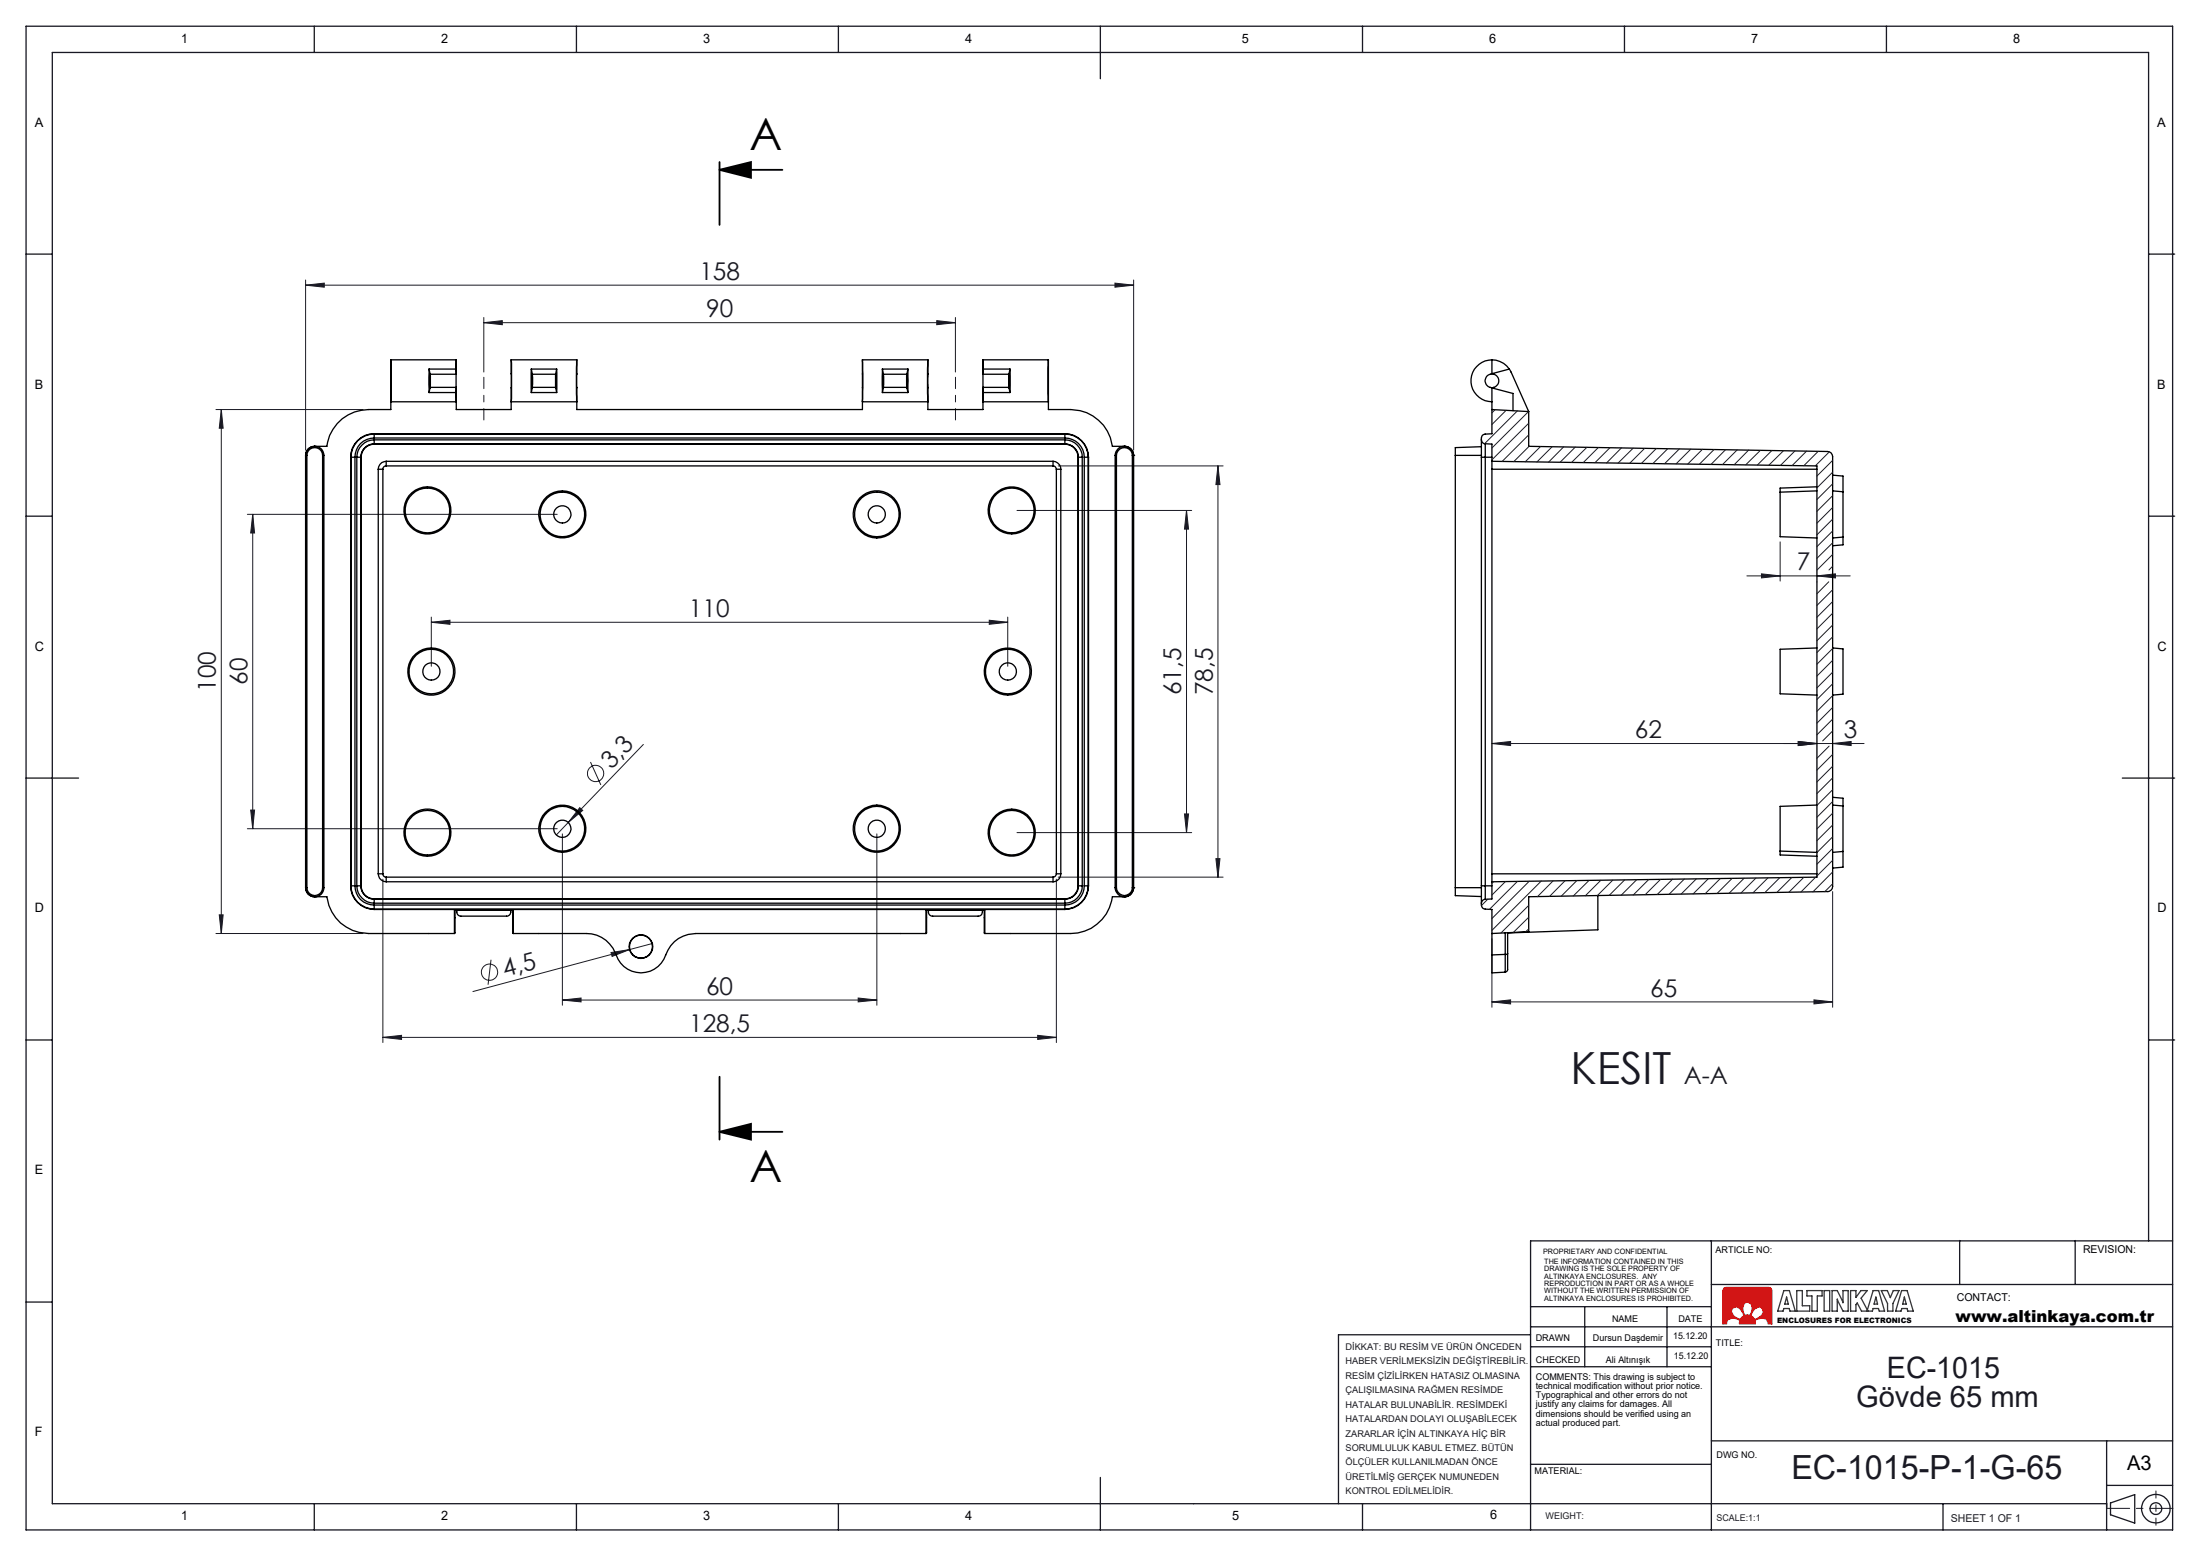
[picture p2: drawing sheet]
<svg xmlns="http://www.w3.org/2000/svg" width="420mm" height="297mm" viewBox="0 0 420 297" stroke-linecap="round" stroke-linejoin="round" font-family="sans-serif">
<path d="M329 245.8l.4-.1h8.1l.5 .2 .1 .4v6.4h-.7l-.4-.9-.7-.2-1.4 .4 .1 .7h-3.1l.1-.7-1.4-.4-.9 .3-.2 .8h-.7v-6.4zM330.6 249.7l.8-.3 .7 .5 .6 1.2-.6 .7-1.3-.7-.4-.8zM332.8 248.8l.6-.3 .8 .4 .2 .8-.5 1.3h-.9l-.3-.6-.1-.7zM334.8 249.9l.9-.5 .5 .3 .3 .8-.4 .6-1.3 .7-.6-.7 .2-.6z" fill="none" stroke="#e13800" stroke-width=".19"/>
<g fill="none" stroke="#191924" stroke-width=".25">
<path d="M5 5h409.6v287h-409.6zM60 5v5M110 5v5M160 5v5M210 5v10M260 5v5M310 5v5M360 5v5M5 48.5h5M410 48.5h5M5 98.5h5M410 98.5h5"/>
<path d="M5 148.5h10M405 148.5h10M5 198.5h5M410 198.5h5M326.6 236.9v55.1M373.9 236.8v8.4M396 236.8v8.4M410 236.9v-226.9h-400v277h392M414.6 236.9h-122.5v55.1M5 248.5h5M292.1 254.8h-36.7v32.2M292.1 249.4h34.5"/>
<path d="M292.1 253.3h122.5M292.1 257.1h34.5M302.4 249.4v11.5M318.1 249.4v11.5M326.6 245.2h88M292.1 260.9h34.5M292.1 279.5h34.5M326.6 275h88M402 275v17M60 287v5M110 287v5M160 287v5"/>
<path d="M210 282v10M260 287v5M370.8 287v5M402 283.5h12.6"/>
</g>
<path d="M334.7 250a.98 .98 0 0 1 .9-.6 .98 .98 0 0 1 .9 .6 1.68 1.68 0 0 1-1.7 1.7l-.3-.3a.51 .51 0 0 1-.1-.9zM330.6 249.7a1.15 1.15 0 0 1 1.8 .6l.1 .2a.56 .56 0 0 1 .2 .5 .56 .56 0 0 1-.4 .5 .53 .53 0 0 1-.4 .3 .53 .53 0 0 1-.5-.3l-.5-.3a1.05 1.05 0 0 1-.3-1.5zM329 245.8l-.2 .4v6.5h.7v-.2a1.21 1.21 0 0 1 1.8-.8 .53 .53 0 0 1 .6 .6v.4h3.1v-.3a.46 .46 0 0 1 0-.5 .46 .46 0 0 1 .5-.1l.6-.2 .6 .1a.83 .83 0 0 1 .7 1h.7v-6.4l-.2-.5-.2-.1h-8.5zM332.9 248.7a.97 .97 0 0 1 1.1 .1 .97 .97 0 0 1 .3 1.1l-.1 .6a.44 .44 0 0 1-.6 .5h-.2a.45 .45 0 0 1-.5 0 .45 .45 0 0 1-.2-.5l-.1-1.1z" fill-rule="evenodd" fill="#f00"/>
<g fill="none" stroke="#191924" stroke-width=".19">
<path d="M58.3 54.4l3.6-.4v.8zM58.3 53.4v32.5M58.3 54.4h158M212.8 54l3.5 .4-3.5 .4zM216.3 53.4v32.5M41.2 78.2h28.1M42.2 78.2v100M42.2 78.2l.4 3.5h-.8zM92.3 61.6l3.5-.4v.8zM92.3 60.6v10.4M92.3 61.6h90M178.8 61.2l3.5 .4-3.5 .4z"/>
<path d="M182.3 60.6v10.4M47.2 98.2h59.1M48.2 98.2v60M48.2 98.2l.4 3.5h-.8zM194.1 97.4h33.3M201.9 88.9h31.5M226.4 97.4l.4 3.6h-.8zM226.4 97.4v61.5M232.4 88.9l.4 3.6h-.8zM232.4 88.9v78.5M82.3 118.8l3.6-.4v.8zM82.3 117.8v9.4"/>
<path d="M82.3 118.8h110M188.8 118.4l3.5 .4-3.5 .4zM192.3 117.8v9.4M333.3 109.9h19.8M336.1 109.5l3.6 .4-3.6 .4zM339.7 103.4v7.5M346.7 109.9l3.5-.4v.8zM47.2 158.2h59.1M47.8 154.6h.8l-.4 3.6zM107.3 159.2v32.7M108.4 157l-2.2 2.4M110.6 154.2l.6 .5-2.8 2.3z"/>
<path d="M112.7 145.4l2 4.4M122.8 142.1l-14.4 14.9M167.3 159.2v32.7M194.1 158.9h33.3M226 155.4h.8l-.4 3.5zM284.7 141.9l3.6-.4v.8zM284.7 141.9h71M343.1 141.5l3.6 .4-3.6 .4zM349.7 141.9l3.5-.4v.8zM41.2 178.2h28.1M41.8 174.6h.8l-.4 3.6zM73.1 167.8v31.2"/>
<path d="M201.6 167.8v31.2M201.9 167.4h31.5M232 163.9h.8l-.4 3.5zM284.7 179.2v13.1M349.7 170.2v22.1M73.1 198l3.5-.4v.8zM73.1 198h128.5M93.7 183.2l-.6 4.8M107.3 190.9l3.6-.4v.7zM107.3 190.9h60M116.6 181.8l3.5-.5-3.3 1.3zM124.5 180.1l-34.3 9.2"/>
<path d="M163.8 190.5l3.5 .4-3.5 .3zM198 197.6l3.6 .4-3.6 .4zM284.7 191.2l3.6-.4v.8zM284.7 191.2h65M346.1 190.8l3.6 .4-3.6 .4z"/>
<circle cx="113.6" cy="147.6" r="1.56"/>
<circle cx="93.4" cy="185.6" r="1.55"/>
</g>
<path d="M137.3 32.4l6-1.5v3zM137.3 32.4h12M137.3 30.9v12M137.3 216l6-1.5v3zM137.3 205.5v12M137.3 216h12" fill="none" stroke="#000" stroke-width=".35"/>
<g fill="none" stroke="#191924" stroke-width=".25">
<path d="M402.7 286.9l4.7-1.6v5.4l-4.7-1.6z"/>
<circle cx="411.4" cy="288" r="2.72"/>
<circle cx="411.4" cy="288" r="1.13"/>
</g>
<path d="M340.4 246.3h1.1l1.1 4h-1l-.2-.5h-1l-.1 .5h-1.1zM340.9 247.6l.3 1.3h-.6zM342.9 246.3h1v2.9h1.4v1.1h-2.4zM344.8 246.3h2.9v1.1h-.9v2.9h-1v-2.9h-1zM348.1 246.3h1v4h-1zM350.6 247.9v2.4h-1v-4h1l1.1 2.4v-2.4h1v4h-1l-1.1-2.4M356.3 250.3l1.1-4h1.1l1.1 4h-1l-.1-.5h-1.1l-.1 .5h-2.1l-.8-1.6-.2 .3v1.3h-1.1v-4h1.1v1.3l.9-1.3h1.2l-1.2 1.5 1.3 2.5M358 247.6l.3 1.3h-.7zM359 246.3h1.2l.5 1.4 .6-1.4h1.1l-1.2 2.5v1.5h-1v-1.5zM362.9 246.3h1l1.2 4h-1.1l-.1-.5h-1l-.1 .5h-1.1zM363.4 247.6l.3 1.3h-.6z" fill="none" stroke="#373737" stroke-width=".25"/>
<path d="M92.3 72v8.2M182.3 80.2v-8.2" fill="none" stroke="#191924" stroke-width=".19" stroke-dasharray="15.2 1.3 1.3 1.3" stroke-dashoffset="13.1"/>
<path d="M401.9 287.9h12.7" fill="none" stroke="#191924" stroke-width=".19" stroke-dasharray="15.2 1.3 1.3 1.3" stroke-dashoffset="10.8"/>
<path d="M411.4 284.6v6.5" fill="none" stroke="#191924" stroke-width=".19" stroke-dasharray="15.2 1.3 1.3 1.3" stroke-dashoffset="13.9"/>
<path d="M137.3 32.4l6-1.5v3zM137.3 216l6-1.5v3z" fill="#000"/>
<g fill="#191924">
<path d="M116.6 181.8l3.5-.5-3.3 1.3z"/>
<path d="M110.6 154.2l.6 .5-2.8 2.3z"/>
<path d="M163.8 190.5l3.5 .4-3.5 .3zM107.3 190.9l3.6-.4v.7zM343.1 141.5l3.6 .4-3.6 .4zM284.7 141.9l3.6-.4v.8z"/>
<path d="M73.1 198l3.5-.4v.8zM198 197.6l3.6 .4-3.6 .4zM58.3 54.4l3.6-.4v.8zM212.8 54l3.5 .4-3.5 .4zM92.3 61.6l3.5-.4v.8zM178.8 61.2l3.5 .4-3.5 .4zM284.7 191.2l3.6-.4v.8zM346.1 190.8l3.6 .4-3.6 .4zM336.1 109.5l3.6 .4-3.6 .4zM346.7 109.9l3.5-.4v.8zM343.1 141.5l3.6 .4-3.6 .4zM349.7 141.9l3.5-.4v.8z"/>
<path d="M82.3 118.8l3.6-.4v.8zM188.8 118.4l3.5 .4-3.5 .4z"/>
<path d="M42.2 78.2l.4 3.5h-.8zM41.8 174.6h.8l-.4 3.6zM48.2 98.2l.4 3.5h-.8zM47.8 154.6h.8l-.4 3.6zM226.4 97.4l.4 3.6h-.8zM226 155.4h.8l-.4 3.5zM232.4 88.9l.4 3.6h-.8zM232 163.9h.8l-.4 3.5z"/>
</g>
<g fill="none" stroke="#000" stroke-width=".25">
<path d="M74.6 68.7v8h12.5l-.1-1.8M74.6 68.7v9.5h-4.3a8 8 0 0 0-7.9 7h-2.4M74.6 68.7h12.5M81.9 70.4v4.5M81.9 70.4h5.1M81.9 74.9h5.1M81.9 70.4l.2 .9M82.1 71.3v2.7M82.1 74l-.2 .9M82.1 71.3v.1M82.1 71.4v2.5M82.1 73.9h5"/>
<path d="M82.1 71.4h5M82.1 73.9v.1M87 70.4l.1 .9M87.1 68.7l-.1 1.7M87.1 71.4v2.5M87.1 74l-.1 .9M87.1 68.7v2.7M97.5 68.7v8h12.6v-8M97.5 68.7v9.5h-10.4v-4.3M97.5 68.7h12.6M101.4 70.4v4.5M101.4 70.4h4.8"/>
<path d="M101.4 74.9h4.8M101.4 70.4l.2 .9M101.6 71.3v2.7M101.6 71.4v2.5M101.6 74l-.2 .9M101.6 71.3v.1M101.6 73.9v.1M101.6 73.9h4.4M101.6 71.4h4.4M106 71.3v2.7M106 71.4v2.5M106 74l.2 .9"/>
<path d="M106 71.3v.1M106 73.9v.1M106.2 70.4v4.5M106.2 70.4l-.2 .9M110.1 68.7v9.5h54.5v-9.5M164.6 68.7v8h12.5v-8M164.6 68.7h12.5M168.4 70.4v4.5M168.4 70.4l.2 .9M168.4 70.4h4.8M168.4 74.9h4.8M168.6 71.3v2.7"/>
<path d="M168.6 74l-.2 .9M168.6 71.3v.1M168.6 71.4v2.5M168.6 73.9h4.4M168.6 73.9v.1M168.6 71.4h4.4M173 71.4v2.5M173 73.9l.1 .1M173.1 71.3v2.7M173.1 74l.1 .9M173.1 71.3l-.1 .1M173.2 70.4v4.5"/>
<path d="M173.2 70.4l-.1 .9M177.1 68.7v9.5h10.5v-4.3M187.6 68.7v1.7M187.6 71.4v2.5M187.6 68.7h12.5M187.6 73.9h4.9M187.6 71.4h4.9M187.6 68.7v2.7M187.6 74v.9M187.6 70.4h5.1M187.6 74.9h5.1M187.6 70.4v.9"/>
<path d="M192.5 71.3v2.7M192.5 71.4v2.5M192.5 74l.2 .9M192.5 71.3v.1M192.5 73.9v.1M192.7 70.4v4.5M192.7 70.4l-.2 .9M200.1 68.7v8h-12.5v-1.8M200.1 68.7v9.5h4.2a8.1 8.1 0 0 1 8 7h2.3M284.7 74v8.8l-1.3 .1a.81 .81 0 0 0-.7 1.1M284.7 68.7a4.1 4.1 0 0 1 3.3 1.7M284.7 71.3a1.36 1.36 0 0 0-1.3 1.4 1.36 1.36 0 0 0 1.3 1.3"/>
<path d="M284.7 68.7a4 4 0 0 0-4 4 4 4 0 0 0 4 4M284.7 71.3a1.36 1.36 0 0 1 1.3 1.4 1.36 1.36 0 0 1-1.3 1.3M284.7 68.7v2.6M284.7 78.2l7 .4M284.7 74l4 1.1v3.3M288 70.4l3.7 8.2M288 70.4l-3.3 .9M291.7 78.6v6.6l57 1a.96 .96 0 0 1 1 1v82a.96 .96 0 0 1-1 1l-57 1v6.6l-7 .4M58.3 86.9h.1M58.3 86.9h.3M58.3 86.9v82.5M58.6 86.9a1.5 1.5 0 0 1 1.5-1.5 1.5 1.5 0 0 1 1.5 1.5"/>
<path d="M58.6 86.9v82.5M60 85.2a1.73 1.73 0 0 0-1.7 1.7M60.1 85.2a1.69 1.69 0 0 0-1.8 1.7M60.1 85.2a1.69 1.69 0 0 1 1.7 1.7M61.6 86.9h.2M61.6 86.9v82.5M61.8 86.9v82.5M66.9 87.3h.1M66.9 87.3v81.8M67 87.3h.7M67 87.3v81.8M67.7 87.3v81.8"/>
<path d="M68.1 87.3h.7M68.1 87.3v81.8M68.8 87.3v81.8M68.8 87.3h.1M68.9 87.3v81.8M71.4 82.9v.7M71.4 84a3.4 3.4 0 0 0-3.3 3.3M71.4 83.6a3.6 3.6 0 0 0-3.7 3.7M71.4 84v.7M71.4 84.7a2.65 2.65 0 0 0-2.6 2.6M71.4 82.9a4.3 4.3 0 0 0-4.4 4.4M71.4 82.8a4.5 4.5 0 0 0-4.5 4.5"/>
<path d="M71.4 84.8a2.53 2.53 0 0 0-2.5 2.5M71.4 82.9h131.8M71.4 83.6h131.8M71.4 84h131.8M71.4 84.7h131.8M71.4 82.8v.1M71.4 84.7v.1M71.4 82.8h131.8M71.4 84.8h131.8M72.2 89.6h.9M72.2 89.6v77.2M73.1 89.6v77.2"/>
<path d="M73.7 88a1.49 1.49 0 0 0-1.5 1.6M73.7 88.9a.6 .6 0 0 0-.6 .7M73.7 88v.9M73.7 88h127.2M73.7 88.9h127.2M200.9 88a1.54 1.54 0 0 1 1.5 1.6M200.9 88.9l.4 .1 .3 .6M200.9 88v.9M201.6 89.6h.8M201.6 89.6v77.2M202.4 89.6v77.2M203.2 82.9v.7"/>
<path d="M203.2 83.6a3.7 3.7 0 0 1 3.7 3.7M203.2 82.9a4.4 4.4 0 0 1 4.4 4.4M203.2 84a3.3 3.3 0 0 1 3.3 3.3M203.2 84v.7M203.2 84.7a2.59 2.59 0 0 1 2.6 2.6M203.2 82.8a4.5 4.5 0 0 1 4.5 4.5M203.2 84.8a2.53 2.53 0 0 1 2.5 2.5M203.2 82.8v.1M203.2 84.7v.1M205.7 87.3h.1M205.7 87.3v81.8M205.8 87.3h.7"/>
<path d="M205.8 87.3v81.8M206.5 87.3v81.8M206.9 87.3h.7M206.9 87.3v81.8M207.6 87.3v81.8M207.6 87.3h.1M207.7 87.3v81.8M212.8 86.9h.2M212.8 86.9v82.5M213 86.9a1.52 1.52 0 0 1 1.6-1.5 1.52 1.52 0 0 1 1.5 1.5M213 86.9v82.5M214.6 85.2a1.75 1.75 0 0 0-1.8 1.7"/>
<path d="M214.6 85.2a1.75 1.75 0 0 1 1.7 1.7M214.6 85.2a1.74 1.74 0 0 1 1.7 1.7M214.6 85.2h.1M216.1 86.9h.2M216.1 86.9v82.5M216.3 86.9h.1M216.3 86.9v82.5M277.7 86.9h5M277.7 86.9v82.5M282.7 84a.72 .72 0 0 0 .7 .7M282.7 87.3h.7M282.7 84v3.3"/>
<path d="M282.7 85.3l-5 .1v1.5M282.7 87.3v81.8M283.4 84.7v2.6M283.4 87.3h1.3M283.4 84.7l1.3 .1v3.2M283.4 87.3v81.8M284.7 88v1.6M284.7 89.6h62M284.7 88l62 .9v78.5l-62 .9M284.7 89.6v77.2M339.7 93.9v8.5l7 .3M346.7 92.9l-7 .3v.7"/>
<path d="M346.7 93.7l-7 .2M349.7 90.7l2 .2v3M349.7 93.7l2 .2M351.7 93.9v8.6M351.7 102.5v1.5l-2 .2M351.7 102.5l-2 .2M346.7 123.7l-7 .2v8.5l7 .3M349.7 123.7l2 .2v8.6l-2 .2M346.7 153.7l-7 .2v8.6M349.7 152.2l2 .2v1.4M349.7 153.7l2 .1M351.7 153.8v8.7"/>
<path d="M58.3 169.4a1.69 1.69 0 0 0 1.8 1.8M58.3 169.4a1.73 1.73 0 0 0 1.7 1.8M58.3 169.4h.1M58.3 169.4h.3M58.6 169.4a1.5 1.5 0 0 0 1.5 1.6 1.5 1.5 0 0 0 1.5-1.6M60 171.2h2.4a7.9 7.9 0 0 0 7.9 7h16.4M61.6 169.4h.2M61.8 169.4a1.69 1.69 0 0 1-1.7 1.8M66.9 169.1a4.5 4.5 0 0 0 4.5 4.5M66.9 169.1h.1M67 169.1h.7M67 169.1a4.4 4.4 0 0 0 4.4 4.4"/>
<path d="M67.7 169.1a3.6 3.6 0 0 0 3.7 3.7M68.1 169.1a3.4 3.4 0 0 0 3.3 3.3M68.1 169.1h.7M68.8 169.1a2.65 2.65 0 0 0 2.6 2.6M68.8 169.1h.1M68.9 169.1a2.53 2.53 0 0 0 2.5 2.5M71.4 171.7v.7M71.4 172.8v.7M71.4 172.4h131.8M71.4 172.8h131.8M71.4 171.7h131.8M71.4 173.5h131.8"/>
<path d="M71.4 171.6v.1M71.4 173.5v.1M71.4 171.6h131.8M71.4 173.6h131.8M72.2 166.8a1.49 1.49 0 0 0 1.5 1.5M72.2 166.8h.9M73.1 166.8a.6 .6 0 0 0 .6 .6M73.7 167.4v.9M73.7 168.3h127.2M73.7 167.4h127.2M86.7 173.6h11.2M86.7 173.6v4.6"/>
<path d="M86.7 173.6l.1 .1v4.4l-.1 .1M87.2 173.7a.94 .94 0 0 0 .5 1.1l9 .1a.78 .78 0 0 0 .8-.8v-.4M97.9 178.2h14a6 6 0 0 1 5.7 4.1 5 5 0 0 0 4.7 3.4 5 5 0 0 0 4.7-3.4 6 6 0 0 1 5.8-4.1h43.9M97.9 173.6v4.6M97.9 173.6l-.1 .1v4.4l.1 .1M176.7 173.6h11.2M176.7 173.6v4.6M176.7 173.6l.1 .1v4.4l-.1 .1M177.2 173.7a.94 .94 0 0 0 .5 1.1l9 .1a.78 .78 0 0 0 .8-.8v-.4M187.9 173.6v4.6M187.9 173.6l-.1 .1v4.4l.1 .1M200.9 167.4v.9"/>
<path d="M201.6 166.8l-.3 .5-.4 .1M201.6 166.8h.8M202.4 166.8a1.47 1.47 0 0 1-1.5 1.5M203.2 171.7v.7M203.2 172.8v.7M203.2 171.6v.1M203.2 173.5v.1M205.7 169.1a2.53 2.53 0 0 1-2.5 2.5M205.7 169.1h.1M205.8 169.1h.7M205.8 169.1a2.59 2.59 0 0 1-2.6 2.6M206.5 169.1a3.3 3.3 0 0 1-3.3 3.3"/>
<path d="M206.9 169.1a3.7 3.7 0 0 1-3.7 3.7M206.9 169.1h.7M207.6 169.1a4.5 4.5 0 0 1-4.4 4.4M207.6 169.1h.1M207.7 169.1a4.6 4.6 0 0 1-4.5 4.5M212.8 169.4a1.75 1.75 0 0 0 1.8 1.8M212.8 169.4h.2M213 169.4a1.52 1.52 0 0 0 1.6 1.6 1.52 1.52 0 0 0 1.5-1.6M214.6 171.2h-2.3a8 8 0 0 1-8 7h-16.4M214.6 171.2h.1M216.1 169.4h.2M216.3 169.4a1.75 1.75 0 0 1-1.7 1.8"/>
<path d="M216.3 169.4a1.77 1.77 0 0 1-1.7 1.8M216.3 169.4h.1M277.7 169.4v1.6l5 .1M277.7 169.4h5M282.7 172.4a.89 .89 0 0 0 .7 1.1l1.3 .1v4.6M282.7 169.1h.7M282.7 169.1v3.3M283.4 171.7a.72 .72 0 0 0-.7 .7M283.4 169.1v2.6M283.4 169.1h1.3M284.7 178.2v4.1M284.7 166.8v1.5"/>
<path d="M284.7 166.8h62M284.7 168.3v3.3l-1.3 .1M287.2 178v4.2M287.7 178v4M304.9 171v6.5l-17.2 .6M339.7 162.5v.7l7 .2M339.7 162.5l7 .2M351.7 162.5v3l-2 .2M351.7 162.5l-2 .2M284.7 182.3v3.4l2.5-.1M287.2 182.2l-2.5 .1M287.2 182.2v3.4"/>
<path d="M287.7 182v3.1l-.5 .5M287.7 182l-.5 .2"/>
<circle cx="81.6" cy="97.4" r="4.5"/>
<circle cx="81.6" cy="97.4" r="4.3"/>
<circle cx="107.3" cy="98.2" r="1.65"/>
<circle cx="107.3" cy="98.2" r="4.5"/>
<circle cx="107.3" cy="98.2" r="4.2"/>
<circle cx="167.3" cy="98.2" r="1.65"/>
<circle cx="167.3" cy="98.2" r="4.5"/>
<circle cx="167.3" cy="98.2" r="4.3"/>
<circle cx="193.1" cy="97.4" r="4.3"/>
<circle cx="193.1" cy="97.4" r="4.5"/>
<circle cx="82.3" cy="128.2" r="4.2"/>
<circle cx="82.3" cy="128.2" r="4.5"/>
<circle cx="82.3" cy="128.2" r="1.65"/>
<circle cx="192.3" cy="128.2" r="4.2"/>
<circle cx="192.3" cy="128.2" r="1.65"/>
<circle cx="192.3" cy="128.2" r="4.5"/>
<circle cx="81.5" cy="158.9" r="4.5"/>
<circle cx="81.6" cy="158.9" r="4.3"/>
<circle cx="107.3" cy="158.2" r="1.65"/>
<circle cx="107.3" cy="158.2" r="4.5"/>
<circle cx="107.3" cy="158.2" r="4.3"/>
<circle cx="167.3" cy="158.2" r="4.5"/>
<circle cx="167.3" cy="158.2" r="1.65"/>
<circle cx="167.3" cy="158.2" r="4.3"/>
<circle cx="193.1" cy="158.9" r="4.5"/>
<circle cx="193.1" cy="158.9" r="4.2"/>
<circle cx="122.3" cy="180.7" r="2.19"/>
<circle cx="122.3" cy="180.7" r="2.25"/>
</g>
<g fill="none" stroke="#191924" stroke-width=".19">
<path d="M285.3 78.2l-.6 .6M287.4 78.3l-2.7 2.7M289.6 78.4l-6.3 6.3M291.7 78.6l-7 6.9M291.7 80.8l-7 7M291.7 83l-5.1 5.1M291.8 85.2l-2.9 2.9M294 85.2l-3 3M296.2 85.3l-2.9 2.9M298.4 85.3l-2.9 2.9M300.6 85.3l-2.9 2.9M302.8 85.4l-2.9 2.9"/>
<path d="M305 85.4l-2.9 2.9M307.2 85.4l-2.9 2.9M309.4 85.5l-2.8 2.9M311.6 85.5l-2.8 2.9M313.8 85.6l-2.8 2.8M316.1 85.6l-2.9 2.9M318.2 85.7l-2.8 2.8M320.5 85.7l-2.9 2.8M322.7 85.7l-2.9 2.8M324.9 85.8l-2.8 2.8M327.1 85.8l-2.8 2.8M329.3 85.8l-2.8 2.8"/>
<path d="M331.5 85.9l-2.8 2.8M333.7 85.9l-2.8 2.8M335.9 86l-2.8 2.7M338.1 86l-2.7 2.8M340.3 86l-2.8 2.8M342.5 86.1l-2.7 2.7M344.7 86.1l-2.7 2.8M347 86.1l-2.8 2.8M349.1 86.3l-2.7 2.6M349.7 87.9l-3 3M349.7 90.1l-3 3M349.7 92.4l-3 3"/>
<path d="M349.7 94.6l-3 3M349.7 96.9l-3 3M349.7 99.1l-3 3M346.7 111.1h.1M349 111.1l-2.3 2.2M349.7 101.3l-3 3M349.7 103.6l-3 3M349.7 105.8l-3 3M349.7 108.1l-.7 .7M349.7 112.6l-3 3M349.7 114.8l-3 3M349.7 117l-3 3"/>
<path d="M349.7 119.3l-3 3M349.7 121.6l-3 3M349.7 123.8l-3 3M349.7 126l-3 3M349.7 128.3l-3 3M349.7 130.5l-3 3M349.7 132.8l-3 3M349.7 135l-3 3M349.7 137.3l-3 3M349.7 139.5l-1.9 1.9M349 142.4l-2.3 2.3M349.7 144l-3 3"/>
<path d="M349.7 146.3l-3 3M349.7 148.5l-3 3M349.7 150.7l-3 3M349.7 153l-3 3M349.7 155.2l-3 3M349.7 157.5l-3 3M349.7 159.7l-3 3M283.9 171.6l-1.2 1.2M285 168.3l-.3 .3M287.3 168.3l-2.6 2.5M289.6 168.2l-5.4 5.4M291.7 172.8l-5.3 5.3"/>
<path d="M291.7 175.1l-2.9 2.9M291.7 177.3l-.6 .5M291.8 168.2l-7.1 7.1M294.1 168.2l-9.4 9.4M296.4 168.1l-3 3.1M298.7 168.1l-3 3M300.9 168.1l-3 3M303.2 168.1l-3 2.9M305.5 168l-3 3M307.8 168l-3 3M310 168l-2.9 2.9M312.3 167.9l-2.9 3"/>
<path d="M314.6 167.9l-3 2.9M316.9 167.8l-3 3M319.2 167.8l-3 2.9M321.4 167.8l-2.9 2.9M323.7 167.7l-2.9 3M326 167.7l-2.9 2.9M328.3 167.7l-2.9 2.9M330.5 167.7l-2.9 2.9M332.8 167.6l-2.9 2.9M335.1 167.6l-2.9 2.9M337.4 167.6l-2.9 2.8M339.6 167.5l-2.8 2.9"/>
<path d="M341.9 167.5l-2.8 2.9M344.2 167.5l-2.9 2.8M346.5 167.4l-2.9 2.9M349.7 162l-3 3M349.7 164.2l-3 3M349.7 166.4l-3.8 3.8M349.7 168.7l-1.5 1.5"/>
</g>
<g font-size="8.5">
<text x="143" y="28.7">A</text>
<text x="143" y="225.7">A</text>
</g>
<text font-size="8.5" fill="#191924" x="299.7" y="206.9">KESIT</text>
<text font-size="6.3" fill="#191924" x="341.8" y="282.4">EC-1015-P-1-G-65</text>
<g font-size="5.6" fill="#191924">
<text x="360.1" y="262.9">EC-1015</text>
<text x="354.2" y="268.6">Gövde 65 mm</text>
</g>
<g font-size="4.7" fill="#191924">
<text x="133.5" y="53.4">158</text>
<text x="134.7" y="60.6">90</text>
<text x="342.8" y="108.9">7</text>
<text x="131.5" y="117.8">110</text>
<text x="47.2" y="130.8" transform="rotate(-90 47.2 130.8)">60</text>
<text x="41.2" y="132" transform="rotate(-90 41.2 132)">100</text>
<text x="225.4" y="132.7" transform="rotate(-90 225.4 132.7)">61,5</text>
<text x="231.4" y="132.7" transform="rotate(-90 231.4 132.7)">78,5</text>
<text x="312" y="140.9">62</text>
<text x="351.8" y="140.9">3</text>
<text x="116.7" y="147" transform="rotate(-46 116.7 147)">3,3</text>
<text x="96.4" y="186.5" transform="rotate(-15 96.4 186.5)">4,5</text>
<text x="134.7" y="189.8">60</text>
<text x="314.9" y="190.2">65</text>
<text x="131.5" y="197">128,5</text>
<text x="321.3" y="206.9">A-A</text>
</g>
<text font-size="3.9" x="405.9" y="280.6">A3</text>
<text font-size="3.2" x="373.2" y="252.4">www.altinkaya.com.tr</text>
<g font-size="2.5">
<text x="34.6" y="8.2">1</text>
<text x="84.2" y="8.2">2</text>
<text x="134.2" y="8.2">3</text>
<text x="184.2" y="8.2">4</text>
<text x="237" y="8.2">5</text>
<text x="284.2" y="8.2">6</text>
<text x="334.2" y="8.2">7</text>
<text x="384.2" y="8.2">8</text>
<text x="6.7" y="24.2">A</text>
<text x="411.7" y="24.2">A</text>
<text x="6.7" y="74.2">B</text>
<text x="411.7" y="74.2">B</text>
<text x="6.7" y="124.2">C</text>
<text x="411.7" y="124.2">C</text>
<text x="6.7" y="174.2">D</text>
<text x="411.7" y="174.2">D</text>
<text x="6.7" y="224.2">E</text>
<text x="6.7" y="274.2">F</text>
<text x="34.6" y="290.2">1</text>
<text x="84.2" y="290.2">2</text>
<text x="134.2" y="290.2">3</text>
<text x="184.2" y="290.2">4</text>
<text x="235.1" y="290.2">5</text>
<text x="284.3" y="289.9">6</text>
</g>
<g font-size="2.1">
<text x="397.5" y="239.2">REVISION:</text>
<text x="373.4" y="248.2">CONTACT:</text>
</g>
<text font-size="2.1" fill="#191924" x="372.3" y="290.6">SHEET 1 OF 1</text>
<g font-size="1.8">
<text x="327.4" y="239.2">ARTICLE NO:</text>
<text x="293" y="256">DRAWN</text>
<text x="304" y="256">Dursun Daşdemir</text>
<text x="307.6" y="252.3">NAME</text>
<text x="319.3" y="255.7">15.12.20</text>
<text x="320.3" y="252.3">DATE</text>
<text x="327.4" y="256.9">TITLE:</text>
<text x="293.1" y="263.3">COMMENTS: This drawing is subject to</text>
<text x="293.1" y="260.1">CHECKED</text>
<text x="306.4" y="260.1">Ali Altınışık</text>
<text x="319.4" y="259.4">15.12.20</text>
<text x="293.1" y="265.1">technical modification without prior notice.</text>
<text x="293.1" y="266.9">Typographical and other errors do not</text>
<text x="293.1" y="268.6">justify any claims for damages. All</text>
<text x="293.1" y="270.4">dimensions should be verified using an</text>
<text x="293.1" y="272.2">actual produced part.</text>
<text x="292.8" y="281.3">MATERIAL:</text>
<text x="327.6" y="278.3">DWG NO.</text>
</g>
<g font-size="1.8" fill="#191924">
<text x="256.8" y="257.6">DİKKAT: BU RESİM VE ÜRÜN ÖNCEDEN</text>
<text x="256.8" y="260.4">HABER VERİLMEKSİZİN DEĞİŞTİREBİLİR.</text>
<text x="256.8" y="263.1">RESİM ÇİZİLİRKEN HATASIZ OLMASINA</text>
<text x="256.8" y="265.9">ÇALIŞILMASINA RAĞMEN RESİMDE</text>
<text x="256.8" y="268.7">HATALAR BULUNABİLİR. RESİMDEKİ</text>
<text x="256.8" y="271.4">HATALARDAN DOLAYI OLUŞABİLECEK</text>
<text x="256.8" y="274.2">ZARARLAR İÇİN ALTINKAYA HİÇ BİR</text>
<text x="256.8" y="277">SORUMLULUK KABUL ETMEZ. BÜTÜN</text>
<text x="256.8" y="279.7">ÖLÇÜLER KULLANILMADAN ÖNCE</text>
<text x="256.8" y="282.5">ÜRETİLMİŞ GERÇEK NUMUNEDEN</text>
<text x="256.8" y="285.2">KONTROL EDİLMELİDİR.</text>
<text x="294.9" y="289.9">WEIGHT:</text>
<text x="327.6" y="290.3">SCALE:1:1</text>
</g>
<g font-size="1.4">
<text x="294.5" y="239.3">PROPRIETARY AND CONFIDENTIAL</text>
<text x="294.7" y="241.2">THE INFORMATION CONTAINED IN THIS</text>
<text x="294.7" y="242.6">DRAWING IS THE SOLE PROPERTY OF</text>
<text x="294.7" y="244">ALTINKAYA ENCLOSURES. ANY</text>
<text x="294.7" y="245.5">REPRODUCTION IN PART OR AS A WHOLE</text>
<text x="294.7" y="246.9">WITHOUT THE WRITTEN PERMISSION OF</text>
<text x="294.7" y="248.3">ALTINKAYA ENCLOSURES IS PROHIBITED.</text>
<text x="339.1" y="252.6">ENCLOSURES FOR ELECTRONICS</text>
</g>
</svg>
